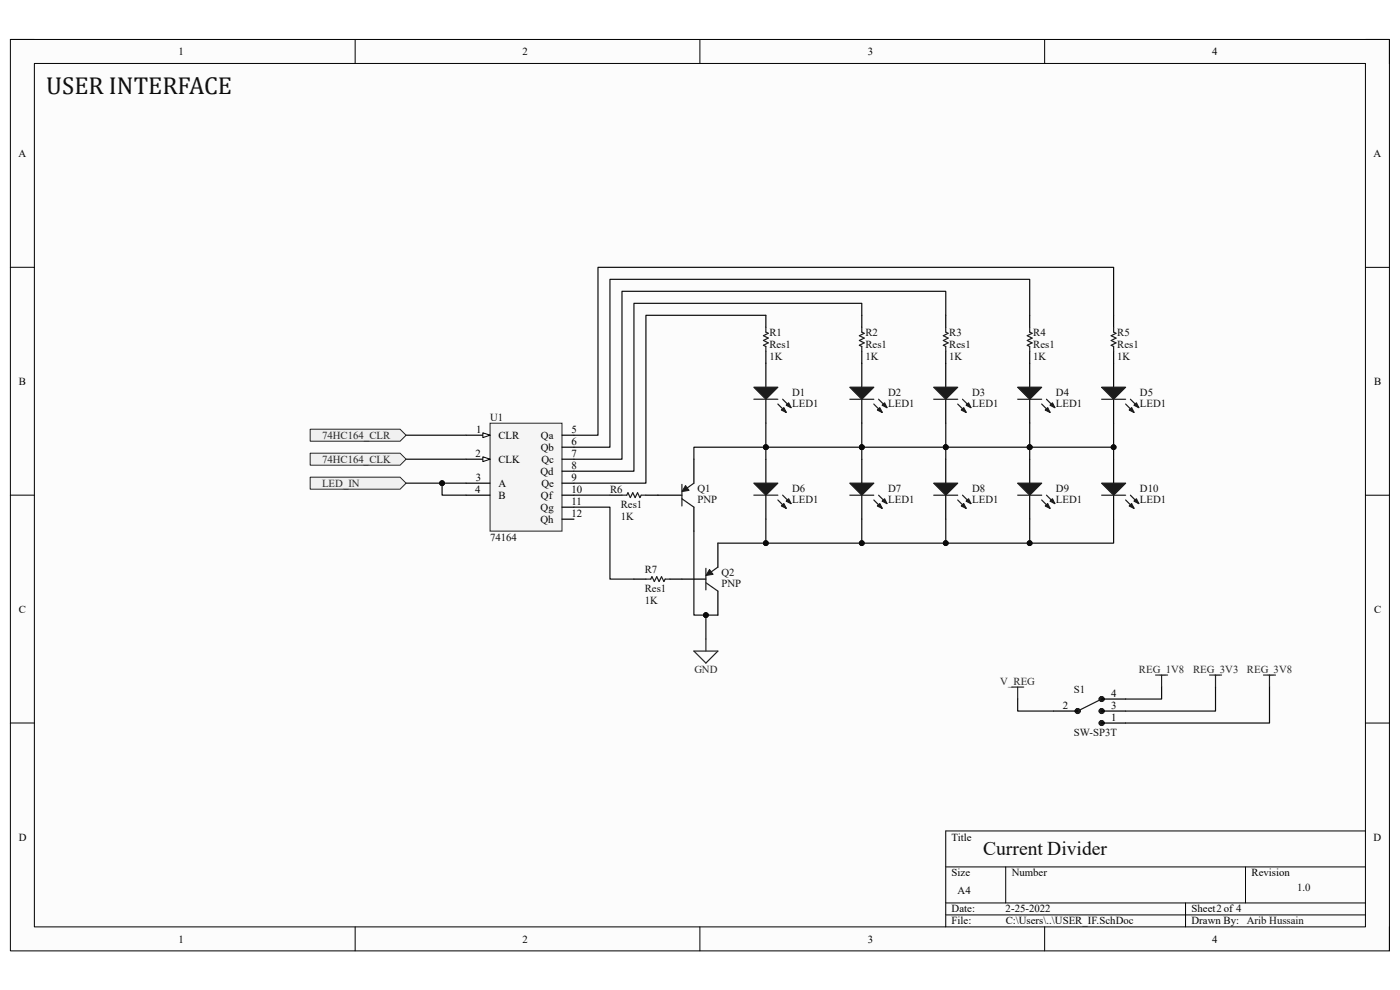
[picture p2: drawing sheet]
<svg xmlns="http://www.w3.org/2000/svg" width="297mm" height="210mm" viewBox="0 0 297 210" stroke-linecap="round" stroke-linejoin="round" font-family="sans-serif">
<path d="M2.2 8.4h292.6v193.3h-292.6z" fill-rule="evenodd" fill="#fcfcfc"/>
<path d="M2.2 8.4h292.6v193.3h-292.6z" fill="none" stroke="#000" stroke-width=".21"/>
<path d="M7.3 13.5h282.4v183.1h-282.4z" fill-rule="evenodd" fill="#fcfcfc"/>
<g fill="none" stroke="#000" stroke-width=".21">
<path d="M2.2 8.4h5.1M7.3 13.5h282.4v183.1h-282.4zM75.3 8.4v5.1M148.5 8.4v5.1M221.6 8.4v5.1M289.7 8.4h5.1v5.1M2.2 56.7h5.1M289.7 56.7h5.1M2.2 105h5.1M289.7 105.1h5.1M2.2 153.4h5.1M289.7 153.4h5.1"/>
<path d="M289.7 176.3h-89.1v20.3M75.3 196.6v5.1M148.5 196.6v5.1M200.6 183.9h89.1M200.6 191.5h89.1M200.6 194.1h89.1M213.4 183.9v7.6M221.6 196.6v5.1M251.5 191.5v5.1M264.2 183.9v7.6M294.8 196.6v5.1"/>
</g>
<path d="M162.5 77.1v5M162.5 84.7v5.1" fill="none" stroke="#000" stroke-width=".25"/>
<path d="M159.9 82.1h5.1l-2.5 2.6z" fill="#1c1c1c"/>
<path d="M159.9 82.1h5.1l-2.5 2.6zM165 85.7l1.8 1.8M166 84.7l1.8 1.8" fill="none" stroke="#1c1c1c" stroke-width=".25"/>
<path d="M166.3 86.5l.5 1-1-.5z" fill="#1c1c1c"/>
<path d="M166.3 86.5l.5 1-1-.5z" fill="none" stroke="#1c1c1c" stroke-width=".25"/>
<path d="M166.8 86l.5-.5 .5 1z" fill="#1c1c1c"/>
<path d="M159.9 84.7h5.1M166.8 86l.5-.5 .5 1z" fill="none" stroke="#1c1c1c" stroke-width=".25"/>
<path d="M182.8 77.1v5M182.8 84.7v5.1" fill="none" stroke="#000" stroke-width=".25"/>
<path d="M180.3 82.1h5.1l-2.6 2.6z" fill="#1c1c1c"/>
<path d="M180.3 82.1h5.1l-2.6 2.6zM185.4 85.7l1.8 1.8M186.4 84.7l1.8 1.8" fill="none" stroke="#1c1c1c" stroke-width=".25"/>
<path d="M186.6 86.5l.6 1-1.1-.5z" fill="#1c1c1c"/>
<path d="M186.6 86.5l.6 1-1.1-.5z" fill="none" stroke="#1c1c1c" stroke-width=".25"/>
<path d="M187.2 86l.5-.5 .5 1z" fill="#1c1c1c"/>
<path d="M180.3 84.7h5.1M187.2 86l.5-.5 .5 1z" fill="none" stroke="#1c1c1c" stroke-width=".25"/>
<path d="M200.6 77.1v5M200.6 84.7v5.1" fill="none" stroke="#000" stroke-width=".25"/>
<path d="M198.1 82.1h5.1l-2.6 2.6z" fill="#1c1c1c"/>
<path d="M198.1 82.1h5.1l-2.6 2.6zM203.2 85.7l1.8 1.8M204.2 84.7l1.8 1.8" fill="none" stroke="#1c1c1c" stroke-width=".25"/>
<path d="M204.4 86.5l.6 1-1.1-.5z" fill="#1c1c1c"/>
<path d="M204.4 86.5l.6 1-1.1-.5z" fill="none" stroke="#1c1c1c" stroke-width=".25"/>
<path d="M205.5 85.5l.5 1-1-.5z" fill="#1c1c1c"/>
<path d="M198.1 84.7h5.1M205.5 85.5l.5 1-1-.5z" fill="none" stroke="#1c1c1c" stroke-width=".25"/>
<path d="M162.5 97.4v5.1M162.5 105v5.1" fill="none" stroke="#000" stroke-width=".25"/>
<path d="M159.9 102.5h5.1l-2.5 2.5z" fill="#1c1c1c"/>
<path d="M159.9 102.5h5.1l-2.5 2.5zM165 106.1l1.8 1.7M166 105l1.8 1.8" fill="none" stroke="#1c1c1c" stroke-width=".25"/>
<path d="M165.8 107.3l.5-.5 .5 1z" fill="#1c1c1c"/>
<path d="M165.8 107.3l.5-.5 .5 1z" fill="none" stroke="#1c1c1c" stroke-width=".25"/>
<path d="M166.8 106.3l.5-.5 .5 1z" fill="#1c1c1c"/>
<path d="M159.9 105h5.1M166.8 106.3l.5-.5 .5 1z" fill="none" stroke="#1c1c1c" stroke-width=".25"/>
<path d="M182.8 97.4v5.1M182.8 105.1v5" fill="none" stroke="#000" stroke-width=".25"/>
<path d="M180.3 102.5h5.1l-2.6 2.6z" fill="#1c1c1c"/>
<path d="M180.3 102.5h5.1l-2.6 2.6zM185.4 106.1l1.8 1.7M186.4 105.1l1.8 1.7" fill="none" stroke="#1c1c1c" stroke-width=".25"/>
<path d="M186.1 107.3l.5-.5 .6 1z" fill="#1c1c1c"/>
<path d="M186.1 107.3l.5-.5 .6 1z" fill="none" stroke="#1c1c1c" stroke-width=".25"/>
<path d="M187.2 106.3l.5-.5 .5 1z" fill="#1c1c1c"/>
<path d="M180.3 105.1h5.1M187.2 106.3l.5-.5 .5 1z" fill="none" stroke="#1c1c1c" stroke-width=".25"/>
<path d="M200.6 97.4v5.1M200.6 105.1v5" fill="none" stroke="#000" stroke-width=".25"/>
<path d="M198.1 102.5h5.1l-2.6 2.6z" fill="#1c1c1c"/>
<path d="M198.1 102.5h5.1l-2.6 2.6zM203.2 106.1l1.8 1.7M204.2 105.1l1.8 1.7" fill="none" stroke="#1c1c1c" stroke-width=".25"/>
<path d="M203.9 107.3l.5-.5 .6 1z" fill="#1c1c1c"/>
<path d="M203.9 107.3l.5-.5 .6 1z" fill="none" stroke="#1c1c1c" stroke-width=".25"/>
<path d="M205 106.3l.5-.5 .5 1z" fill="#1c1c1c"/>
<path d="M198.1 105.1h5.1M205 106.3l.5-.5 .5 1z" fill="none" stroke="#1c1c1c" stroke-width=".25"/>
<path d="M218.5 97.4v5.1M218.5 105.1v5" fill="none" stroke="#000" stroke-width=".25"/>
<path d="M215.9 102.5h5.1l-2.5 2.6z" fill="#1c1c1c"/>
<path d="M215.9 102.5h5.1l-2.5 2.6zM221 106.1l1.8 1.7M222 105.1l1.8 1.7" fill="none" stroke="#1c1c1c" stroke-width=".25"/>
<path d="M221.8 107.3l.5-.5 .5 1z" fill="#1c1c1c"/>
<path d="M221.8 107.3l.5-.5 .5 1z" fill="none" stroke="#1c1c1c" stroke-width=".25"/>
<path d="M222.8 106.3l.5-.5 .5 1z" fill="#1c1c1c"/>
<path d="M215.9 105.1h5.1M222.8 106.3l.5-.5 .5 1z" fill="none" stroke="#1c1c1c" stroke-width=".25"/>
<path d="M218.5 77.1v5M218.5 84.7v5.1" fill="none" stroke="#000" stroke-width=".25"/>
<path d="M215.9 82.1h5.1l-2.5 2.6z" fill="#1c1c1c"/>
<path d="M215.9 82.1h5.1l-2.5 2.6zM221 85.7l1.8 1.8M222 84.7l1.8 1.8" fill="none" stroke="#1c1c1c" stroke-width=".25"/>
<path d="M222.3 86.5l.5 1-1-.5z" fill="#1c1c1c"/>
<path d="M222.3 86.5l.5 1-1-.5z" fill="none" stroke="#1c1c1c" stroke-width=".25"/>
<path d="M223.3 85.5l.5 1-1-.5z" fill="#1c1c1c"/>
<path d="M215.9 84.7h5.1M223.3 85.5l.5 1-1-.5zM144.7 102.8v4.5M144.7 105.8l2.5 1.8M147.2 102.5l-1.8 1.3" fill="none" stroke="#1c1c1c" stroke-width=".25"/>
<path d="M147.2 97.4v5.1M139.6 105h5.1M147.2 107.6v5.1" fill="none" stroke="#000" stroke-width=".25"/>
<path d="M145.4 103l.8 1-1.5 .3z" fill="#1c1c1c"/>
<path d="M145.4 103l.8 1-1.5 .3z" fill="none" stroke="#1c1c1c" stroke-width=".21"/>
<path d="M162.5 66.9v2.5M162.5 74.5v2.6M182.8 66.9v2.5M182.8 74.5v2.6M200.6 66.9v2.5M200.6 74.5v2.6M218.5 66.9v2.5M218.5 74.5v2.6M236.3 77.1v5M236.3 84.7v5.1" fill="none" stroke="#000" stroke-width=".25"/>
<path d="M162.5 69.4v1l.5 .3-1 .5 1 .5-1 .5 1 .5-1 .5 .5 .3v1M182.8 69.4v1.1l.5 .2-1 .5 1 .5-1 .5 1 .5-1 .5 .5 .3v1M200.6 69.4v1.1l.5 .2-1 .5 1 .5-1 .5 1 .5-1 .5 .5 .3v1M218.5 69.4v1.1l.5 .2-1.1 .5 1.1 .5-1.1 .5 1.1 .5-1.1 .5 .6 .3v1" fill="none" stroke="#1c1c1c" stroke-width=".25"/>
<path d="M233.7 82.1h5.1l-2.5 2.6z" fill="#1c1c1c"/>
<path d="M233.7 82.1h5.1l-2.5 2.6zM238.8 85.7l1.8 1.8M239.8 84.7l1.8 1.8" fill="none" stroke="#1c1c1c" stroke-width=".25"/>
<path d="M240.1 86.5l.5 1-1-.5z" fill="#1c1c1c"/>
<path d="M240.1 86.5l.5 1-1-.5z" fill="none" stroke="#1c1c1c" stroke-width=".25"/>
<path d="M241.1 85.5l.5 1-1-.5z" fill="#1c1c1c"/>
<path d="M233.7 84.7h5.1M241.1 85.5l.5 1-1-.5z" fill="none" stroke="#1c1c1c" stroke-width=".25"/>
<path d="M236.3 97.4v5.1M236.3 105.1v5" fill="none" stroke="#000" stroke-width=".25"/>
<path d="M233.7 102.5h5.1l-2.5 2.6z" fill="#1c1c1c"/>
<path d="M233.7 102.5h5.1l-2.5 2.6zM238.8 106.1l1.8 1.7M239.8 105.1l1.8 1.7" fill="none" stroke="#1c1c1c" stroke-width=".25"/>
<path d="M239.6 107.3l.5-.5 .5 1z" fill="#1c1c1c"/>
<path d="M239.6 107.3l.5-.5 .5 1z" fill="none" stroke="#1c1c1c" stroke-width=".25"/>
<path d="M240.6 106.3l.5-.5 .5 1z" fill="#1c1c1c"/>
<path d="M236.3 69.4v1.1l.5 .2-1.1 .5 1.1 .5-1.1 .5 1.1 .5-1.1 .5 .6 .3v1M131.9 105h1.1l.2-.5 .5 1.1 .5-1.1 .5 1.1 .6-1.1 .5 1.1 .2-.6h1M233.7 105.1h5.1M240.6 106.3l.5-.5 .5 1zM149.8 120.6v4.5M149.8 123.6l2.5 1.8M152.3 120.3l-1.8 1.3" fill="none" stroke="#1c1c1c" stroke-width=".25"/>
<path d="M236.3 66.9v2.5M236.3 74.5v2.6M129.4 105h2.5M137 105h2.6M152.3 115.2v5.1M144.7 122.9h5.1M152.3 125.4v5.1" fill="none" stroke="#000" stroke-width=".25"/>
<path d="M150.5 120.8l.8 1-1.5 .3z" fill="#1c1c1c"/>
<path d="M150.5 120.8l.8 1-1.5 .3z" fill="none" stroke="#1c1c1c" stroke-width=".21"/>
<path d="M134.5 122.9h2.5M142.1 122.9h2.6" fill="none" stroke="#000" stroke-width=".25"/>
<path d="M137 122.9h1.1l.2-.6 .5 1.1 .5-1.1 .5 1.1 .5-1.1 .6 1.1 .2-.5h1" fill="none" stroke="#1c1c1c" stroke-width=".25"/>
<path d="M147.2 138.1h5.1l-2.5 2.6zM149.8 135.6v2.5" fill="none" stroke="#262626" stroke-width=".25"/>
<path d="M104 89.8h15.2v22.9h-15.2z" fill-rule="evenodd" fill="#f5f5f5"/>
<path d="M104 89.8h15.2v22.9h-15.2z" fill="none" stroke="#262626" stroke-width=".21"/>
<path d="M98.9 92.3h5.1" fill="none" stroke="#000" stroke-width=".25"/>
<path d="M102.4 91.8l1.6 .5-1.6 .5z" fill="#fbfbfb"/>
<path d="M102.4 91.8l1.6 .5-1.6 .5z" fill="none" stroke="#000" stroke-width=".21"/>
<path d="M98.9 97.4h5.1" fill="none" stroke="#000" stroke-width=".25"/>
<path d="M102.4 96.9l1.6 .5-1.6 .5z" fill="#fbfbfb"/>
<path d="M102.4 96.9l1.6 .5-1.6 .5z" fill="none" stroke="#000" stroke-width=".21"/>
<path d="M119.2 92.3h2.6M119.2 94.9h2.6M119.2 97.4h2.6M119.2 100h2.6M98.9 102.5h5.1M98.9 105h5.1M119.2 102.5h2.6M119.2 105h2.6M119.2 107.6h2.6M119.2 110.1h2.6" fill="none" stroke="#000" stroke-width=".25"/>
<path d="M200.6 94.9h17.9" fill="none" stroke="#0e0e0e" stroke-width=".25"/>
<circle cx="218.4" cy="94.9" r=".51" fill="#0e0e0e"/>
<circle cx="218.4" cy="94.9" r=".51" fill="none" stroke="#0e0e0e" stroke-width=".21"/>
<circle cx="200.6" cy="94.9" r=".51" fill="#0e0e0e"/>
<circle cx="200.6" cy="94.9" r=".51" fill="none" stroke="#0e0e0e" stroke-width=".21"/>
<path d="M182.8 94.9h17.8" fill="none" stroke="#0e0e0e" stroke-width=".25"/>
<circle cx="200.6" cy="94.9" r=".51" fill="#0e0e0e"/>
<circle cx="200.6" cy="94.9" r=".51" fill="none" stroke="#0e0e0e" stroke-width=".21"/>
<circle cx="182.8" cy="94.9" r=".51" fill="#0e0e0e"/>
<circle cx="182.8" cy="94.9" r=".51" fill="none" stroke="#0e0e0e" stroke-width=".21"/>
<path d="M162.5 94.9h20.3" fill="none" stroke="#0e0e0e" stroke-width=".25"/>
<circle cx="182.8" cy="94.9" r=".51" fill="#0e0e0e"/>
<circle cx="182.8" cy="94.9" r=".51" fill="none" stroke="#0e0e0e" stroke-width=".21"/>
<circle cx="162.5" cy="94.9" r=".51" fill="#0e0e0e"/>
<circle cx="162.5" cy="94.9" r=".51" fill="none" stroke="#0e0e0e" stroke-width=".21"/>
<path d="M162.5 110.1v5.1" fill="none" stroke="#0e0e0e" stroke-width=".25"/>
<circle cx="162.5" cy="115.2" r=".51" fill="#0e0e0e"/>
<circle cx="162.5" cy="115.2" r=".51" fill="none" stroke="#0e0e0e" stroke-width=".21"/>
<path d="M182.8 110.1v5.1" fill="none" stroke="#0e0e0e" stroke-width=".25"/>
<circle cx="182.8" cy="115.2" r=".51" fill="#0e0e0e"/>
<circle cx="182.8" cy="115.2" r=".51" fill="none" stroke="#0e0e0e" stroke-width=".21"/>
<path d="M200.6 110.1v5.1" fill="none" stroke="#0e0e0e" stroke-width=".25"/>
<circle cx="200.6" cy="115.2" r=".51" fill="#0e0e0e"/>
<circle cx="200.6" cy="115.2" r=".51" fill="none" stroke="#0e0e0e" stroke-width=".21"/>
<path d="M182.8 66.9v-2.6h-48.3v35.7h-12.7M200.6 66.9v-5.1h-68.6v35.6h-10.2M218.5 66.9v-7.6h-89.1v35.6h-7.6M236.3 89.8v5.1h-17.8" fill="none" stroke="#0e0e0e" stroke-width=".25"/>
<circle cx="218.4" cy="94.9" r=".51" fill="#0e0e0e"/>
<circle cx="218.4" cy="94.9" r=".51" fill="none" stroke="#0e0e0e" stroke-width=".21"/>
<circle cx="236.3" cy="94.9" r=".51" fill="#0e0e0e"/>
<circle cx="236.3" cy="94.9" r=".51" fill="none" stroke="#0e0e0e" stroke-width=".21"/>
<path d="M236.3 94.9v2.5" fill="none" stroke="#0e0e0e" stroke-width=".25"/>
<circle cx="236.3" cy="94.9" r=".51" fill="#0e0e0e"/>
<circle cx="236.3" cy="94.9" r=".51" fill="none" stroke="#0e0e0e" stroke-width=".21"/>
<path d="M236.3 110.1v5.1h-17.8" fill="none" stroke="#0e0e0e" stroke-width=".25"/>
<circle cx="218.4" cy="115.2" r=".51" fill="#0e0e0e"/>
<circle cx="218.4" cy="115.2" r=".51" fill="none" stroke="#0e0e0e" stroke-width=".21"/>
<path d="M162.5 66.9h-25.5v35.6h-15.2M236.3 66.9v-10.2h-109.4v35.6h-5.1M162.5 94.9h-15.3v2.5M121.8 105h7.6" fill="none" stroke="#0e0e0e" stroke-width=".25"/>
<circle cx="162.5" cy="94.9" r=".51" fill="#0e0e0e"/>
<circle cx="162.5" cy="94.9" r=".51" fill="none" stroke="#0e0e0e" stroke-width=".21"/>
<path d="M121.8 107.6h7.6v15.3h5.1M149.8 130.5v5.1" fill="none" stroke="#0e0e0e" stroke-width=".25"/>
<circle cx="149.8" cy="130.5" r=".51" fill="#0e0e0e"/>
<circle cx="149.8" cy="130.5" r=".51" fill="none" stroke="#0e0e0e" stroke-width=".21"/>
<path d="M147.2 112.7v17.8h5.1" fill="none" stroke="#0e0e0e" stroke-width=".25"/>
<circle cx="149.8" cy="130.5" r=".51" fill="#0e0e0e"/>
<circle cx="149.8" cy="130.5" r=".51" fill="none" stroke="#0e0e0e" stroke-width=".21"/>
<path d="M218.5 110.1v5.1h-66.2" fill="none" stroke="#0e0e0e" stroke-width=".25"/>
<circle cx="218.4" cy="115.2" r=".51" fill="#0e0e0e"/>
<circle cx="218.4" cy="115.2" r=".51" fill="none" stroke="#0e0e0e" stroke-width=".21"/>
<circle cx="200.6" cy="115.2" r=".51" fill="#0e0e0e"/>
<circle cx="200.6" cy="115.2" r=".51" fill="none" stroke="#0e0e0e" stroke-width=".21"/>
<circle cx="182.8" cy="115.2" r=".51" fill="#0e0e0e"/>
<circle cx="182.8" cy="115.2" r=".51" fill="none" stroke="#0e0e0e" stroke-width=".21"/>
<circle cx="162.5" cy="115.2" r=".51" fill="#0e0e0e"/>
<circle cx="162.5" cy="115.2" r=".51" fill="none" stroke="#0e0e0e" stroke-width=".21"/>
<path d="M162.5 89.8v7.6" fill="none" stroke="#0e0e0e" stroke-width=".25"/>
<circle cx="162.5" cy="94.9" r=".51" fill="#0e0e0e"/>
<circle cx="162.5" cy="94.9" r=".51" fill="none" stroke="#0e0e0e" stroke-width=".21"/>
<path d="M182.8 89.8v7.6" fill="none" stroke="#0e0e0e" stroke-width=".25"/>
<circle cx="182.8" cy="94.9" r=".51" fill="#0e0e0e"/>
<circle cx="182.8" cy="94.9" r=".51" fill="none" stroke="#0e0e0e" stroke-width=".21"/>
<path d="M200.6 89.8v7.6" fill="none" stroke="#0e0e0e" stroke-width=".25"/>
<circle cx="200.6" cy="94.9" r=".51" fill="#0e0e0e"/>
<circle cx="200.6" cy="94.9" r=".51" fill="none" stroke="#0e0e0e" stroke-width=".21"/>
<path d="M218.5 89.8v7.6" fill="none" stroke="#0e0e0e" stroke-width=".25"/>
<circle cx="218.4" cy="94.9" r=".51" fill="#0e0e0e"/>
<circle cx="218.4" cy="94.9" r=".51" fill="none" stroke="#0e0e0e" stroke-width=".21"/>
<path d="M86.2 102.5h12.7" fill="none" stroke="#0e0e0e" stroke-width=".25"/>
<circle cx="93.8" cy="102.5" r=".51" fill="#0e0e0e"/>
<circle cx="93.8" cy="102.5" r=".51" fill="none" stroke="#0e0e0e" stroke-width=".21"/>
<path d="M93.8 102.5v2.5h5.1" fill="none" stroke="#0e0e0e" stroke-width=".25"/>
<circle cx="93.8" cy="102.5" r=".51" fill="#0e0e0e"/>
<circle cx="93.8" cy="102.5" r=".51" fill="none" stroke="#0e0e0e" stroke-width=".21"/>
<path d="M65.8 101.2h19.1l1.3 1.3-1.3 1.3h-19.1z" fill-rule="evenodd" fill="#f0f0f0"/>
<path d="M65.8 101.2h19.1l1.3 1.3-1.3 1.3h-19.1z" fill="none" stroke="#262626" stroke-width=".21"/>
<path d="M65.8 96.1h19.1l1.3 1.3-1.3 1.3h-19.1z" fill-rule="evenodd" fill="#f0f0f0"/>
<path d="M65.8 96.1h19.1l1.3 1.3-1.3 1.3h-19.1z" fill="none" stroke="#262626" stroke-width=".21"/>
<path d="M65.8 91.1h19.1l1.3 1.2-1.3 1.3h-19.1z" fill-rule="evenodd" fill="#f0f0f0"/>
<path d="M65.8 91.1h19.1l1.3 1.2-1.3 1.3h-19.1z" fill="none" stroke="#262626" stroke-width=".21"/>
<path d="M86.2 92.3h12.7M86.2 97.4h12.7" fill="none" stroke="#0e0e0e" stroke-width=".25"/>
<path d="M233.7 148.3l-5.1 2.5" fill="none" stroke="#1c1c1c" stroke-width=".25"/>
<path d="M228.6 150.3l.5 .5-.5 .6-.5-.6z" fill-rule="evenodd" fill="#1c1c1c"/>
<path d="M228.6 150.3l.5 .5-.5 .6-.5-.6z" fill="none" stroke="#1c1c1c" stroke-width=".25"/>
<path d="M233.7 150.3l.5 .5-.5 .6-.5-.6z" fill-rule="evenodd" fill="#1c1c1c"/>
<path d="M233.7 150.3l.5 .5-.5 .6-.5-.6z" fill="none" stroke="#1c1c1c" stroke-width=".25"/>
<path d="M233.7 147.8l.5 .5-.5 .5-.5-.5z" fill-rule="evenodd" fill="#1c1c1c"/>
<path d="M233.7 147.8l.5 .5-.5 .5-.5-.5z" fill="none" stroke="#1c1c1c" stroke-width=".25"/>
<path d="M233.2 153.4l.5-.5 .5 .5-.5 .5z" fill-rule="evenodd" fill="#1c1c1c"/>
<g fill="none" stroke="#1c1c1c" stroke-width=".25">
<path d="M233.2 153.4l.5-.5 .5 .5-.5 .5z"/>
<circle cx="228.6" cy="150.8" r=".51"/>
<circle cx="233.7" cy="148.3" r=".51"/>
<circle cx="233.7" cy="150.8" r=".51"/>
<circle cx="233.7" cy="153.4" r=".51"/>
</g>
<path d="M223.5 150.8h5.1M233.7 150.8h5.1M233.7 148.3h5.1M233.7 153.4h5.1" fill="none" stroke="#000" stroke-width=".25"/>
<path d="M214.6 145.8h2.6M215.9 145.8v2.5M245.2 143.2h2.5M246.4 143.2v2.6M256.6 143.2h2.6M257.9 143.2v2.6M268.1 143.2h2.5M269.3 143.2v2.6" fill="none" stroke="#262626" stroke-width=".25"/>
<path d="M215.9 148.3v2.5h7.6M246.4 145.8v2.5h-7.6M257.9 145.8v5h-19.1M269.3 145.8v7.6h-30.5" fill="none" stroke="#0e0e0e" stroke-width=".25"/>
<text font-size="5.2" fill="#0e0e0e" x="9.8" y="19.9">USER INTERFACE</text>
<text font-size="4.1" fill="#0e0e0e" x="208.6" y="181.5">Current Divider</text>
<g font-size="2.3">
<text x="37.9" y="11.7">1</text>
<text x="110.9" y="11.7">2</text>
<text x="184.1" y="11.7">3</text>
<text x="257.1" y="11.7">4</text>
<text x="3.9" y="33.3">A</text>
<text x="291.4" y="33.3">A</text>
<text x="4" y="81.6">B</text>
<text x="291.5" y="81.6">B</text>
<text x="101" y="91.8">1</text>
<text x="105.7" y="93.1">CLR</text>
<text x="114.7" y="95.6">Qb</text>
<text x="114.8" y="93.1">Qa</text>
<text x="121.2" y="91.8">5</text>
<text x="121.2" y="94.4">6</text>
<text x="100.9" y="96.9">2</text>
<text x="101" y="102">3</text>
<text x="105.7" y="98.2">CLK</text>
<text x="114.6" y="100.7">Qd</text>
<text x="114.9" y="98.2">Qc</text>
<text x="121.2" y="96.9">7</text>
<text x="121.2" y="99.4">8</text>
<text x="121.2" y="102">9</text>
<text x="100.8" y="104.5">4</text>
<text x="105.7" y="103.3">A</text>
<text x="105.7" y="105.8">B</text>
<text x="114.8" y="105.8">Qf</text>
<text x="114.9" y="103.3">Qe</text>
<text x="121.2" y="104.5">10</text>
<text x="121.2" y="107.1">11</text>
<text x="114.6" y="110.9">Qh</text>
<text x="114.7" y="108.3">Qg</text>
<text x="121.2" y="109.6">12</text>
<text x="4" y="130">C</text>
<text x="291.5" y="130">C</text>
<text x="235.8" y="147.8">4</text>
<text x="225.5" y="150.3">2</text>
<text x="235.8" y="150.3">3</text>
<text x="235.8" y="152.9">1</text>
<text x="4" y="178.3">D</text>
<text x="201.9" y="178.3">Title</text>
<text x="291.4" y="178.3">D</text>
<text x="201.9" y="185.9">Size</text>
<text x="214.6" y="185.9">Number</text>
<text x="265.5" y="185.9">Revision</text>
<text x="203.2" y="189.7">A4</text>
<text x="201.9" y="193.5">Date:</text>
<text x="201.9" y="196.1">File:</text>
<text x="213.3" y="193.5">2-25-2022</text>
<text x="213.4" y="196.1">C:\Users\..\USER_IF.SchDoc</text>
<text x="252.8" y="193.5">Sheet2 of 4</text>
<text x="252.8" y="196.1">Drawn By:</text>
<text x="37.9" y="199.9">1</text>
<text x="110.9" y="199.9">2</text>
<text x="184.1" y="199.9">3</text>
<text x="257.1" y="199.9">4</text>
</g>
<g font-size="2.3" fill="#0e0e0e">
<text x="163.2" y="71.2">R1</text>
<text x="183.6" y="71.2">R2</text>
<text x="201.4" y="71.2">R3</text>
<text x="219.2" y="71.2">R4</text>
<text x="237" y="71.2">R5</text>
<text x="163.2" y="76.3">1K</text>
<text x="163.2" y="73.7">Res1</text>
<text x="183.6" y="76.3">1K</text>
<text x="183.6" y="73.7">Res1</text>
<text x="201.4" y="76.3">1K</text>
<text x="201.4" y="73.7">Res1</text>
<text x="219.2" y="76.3">1K</text>
<text x="219.2" y="73.7">Res1</text>
<text x="237" y="76.3">1K</text>
<text x="237" y="73.7">Res1</text>
<text x="168.1" y="83.9">D1</text>
<text x="188.4" y="83.9">D2</text>
<text x="206.2" y="83.9">D3</text>
<text x="224" y="83.9">D4</text>
<text x="241.9" y="83.9">D5</text>
<text x="104" y="89.3">U1</text>
<text x="168.1" y="86.4">LED1</text>
<text x="188.4" y="86.4">LED1</text>
<text x="206.2" y="86.4">LED1</text>
<text x="224" y="86.4">LED1</text>
<text x="241.9" y="86.4">LED1</text>
<text x="129.4" y="104.5">R6</text>
<text x="131.7" y="107.8">Res1</text>
<text x="148" y="104.3">Q1</text>
<text x="148" y="106.8">PNP</text>
<text x="168.1" y="104.3">D6</text>
<text x="168.1" y="106.8">LED1</text>
<text x="188.4" y="104.3">D7</text>
<text x="188.4" y="106.8">LED1</text>
<text x="206.2" y="104.3">D8</text>
<text x="206.2" y="106.8">LED1</text>
<text x="224" y="104.3">D9</text>
<text x="224" y="106.8">LED1</text>
<text x="241.9" y="104.3">D10</text>
<text x="241.9" y="106.8">LED1</text>
<text x="131.7" y="110.4">1K</text>
<text x="104" y="114.7">74164</text>
<text x="136.8" y="121.6">R7</text>
<text x="136.8" y="125.6">Res1</text>
<text x="153.1" y="122.1">Q2</text>
<text x="153.1" y="124.6">PNP</text>
<text x="136.8" y="128.2">1K</text>
<text x="227.8" y="147">S1</text>
<text x="227.8" y="156.2">SW-SP3T</text>
<text x="275.2" y="189">1.0</text>
<text x="264.5" y="196.1">Arib Hussain</text>
</g>
<g font-size="2.3" fill="#262626">
<text x="68.3" y="93.1">74HC164_CLR</text>
<text x="68.3" y="98.2">74HC164_CLK</text>
<text x="68.3" y="103.3">LED_IN</text>
<text x="147.3" y="142.7">GND</text>
<text x="241.6" y="142.7">REG_1V8</text>
<text x="253.1" y="142.7">REG_3V3</text>
<text x="264.5" y="142.7">REG_3V8</text>
<text x="212.2" y="145.2">V_REG</text>
</g>
</svg>
